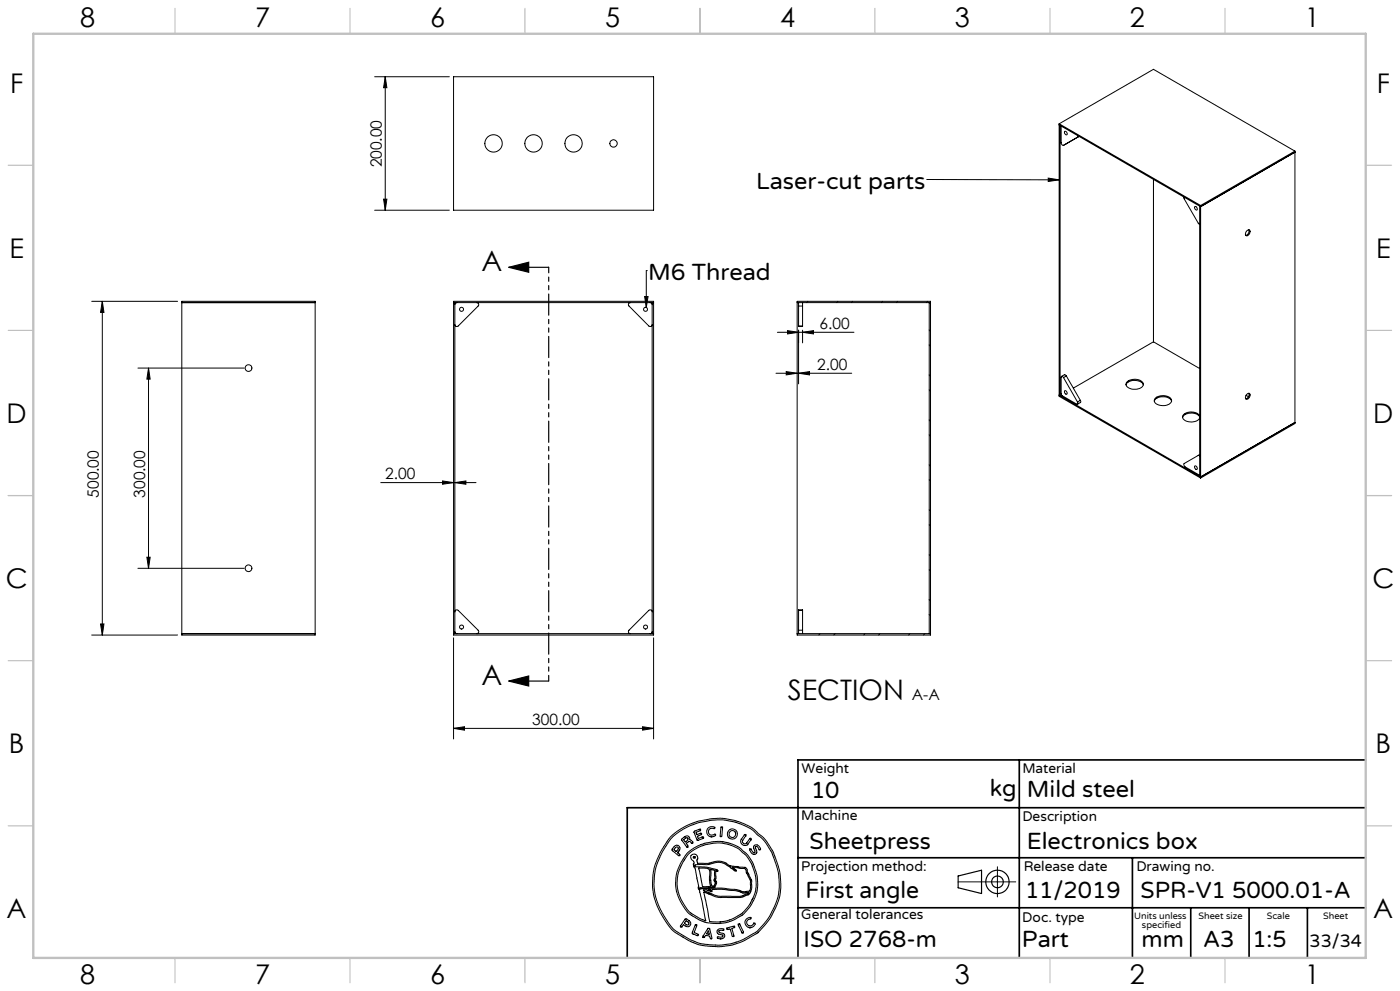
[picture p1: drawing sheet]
<svg xmlns="http://www.w3.org/2000/svg" width="420mm" height="297mm" viewBox="0 0 420 297" stroke-linecap="round" stroke-linejoin="round" font-family="sans-serif">
<g fill="none" stroke="#000" stroke-width=".3">
<path d="M112.4 23h22.4M115.6 23l.5 3.3h-1zM115.6 23v40M136.1 23h60v40h-60zM317.7 37.1v81.7l42.5 24.5M317.7 37.1l42.5 24.5M317.7 37.1l28.3-16.3 42.5 24.5M318.3 37.8v5a.72 .72 0 0 0 .8 .8M319.4 39.4a.56 .56 0 0 1 .7 .3 .56 .56 0 0 1-.3 .7l-.4-.4zM115.1 59.7h1l-.5 3.3zM278.1 53.8h.1M278.1 53.8l39.6 .1"/>
<path d="M314.5 53.4l3.2 .5-3.2 .5zM323.3 41.1l-4.2 2.5M323.3 41.1l.4-.2-4.6 2.7M323.4 40.7l-.1 .4M346 53.8v48.6M355.1 59l.1 .6 4.4 7.4 .3 .3M388.5 45.6l-28.3 16.3M388.5 45.3v81.6l-28.3 16.4M388.5 45.3l-28.3 16.3M112.4 63h22.4M358.5 61.9a.62 .62 0 0 1 .6 .4 .62 .62 0 0 1-.2 .7 .76 .76 0 0 1-.4-1.1zM360.2 61.9l-42.5-24.5 .3 .2v81"/>
<path d="M360.2 61.9l-.3-.1v81l.3 .1M360.2 61.6v81.7M374.1 69.1a.56 .56 0 0 1 .8-.1 .56 .56 0 0 1 0 .8 .71 .71 0 0 1-.4 .8 .71 .71 0 0 1-.9-.3zM374.7 68.9a1.32 1.32 0 0 1-1 1.6M27.5 90.3h25.8M30.7 90.3v100M30.7 90.3l.5 3.3h-1zM54.5 90.3h40v100h-40zM54.5 90.7h40M136.1 90.3h60v100h-60zM136.1 90.7h60M136.5 90.7v99.2"/>
<path d="M137.1 90.7l-.5 .2-.1 .4M143 90.7a.6 .6 0 0 1 .6 .4 .6 .6 0 0 1-.2 .6l-5.9 6a.6 .6 0 0 1-.7 .1 .6 .6 0 0 1-.3-.5M189.1 90.7a.6 .6 0 0 0-.5 .4 .6 .6 0 0 0 .1 .6l5.9 6a.59 .59 0 0 0 .7 .1 .59 .59 0 0 0 .4-.5M193.4 88.9h1l-.5 3.2zM193.9 81.1h.1M193.9 81.1v11M195.1 90.7l.4 .2 .2 .4M195.7 90.7v99.2M233.2 99.6h23M236.3 99.1l3.3 .5-3.3 .5zM239.1 90.3h40.1v100h-40.1zM239.1 90.7h40.1"/>
<path d="M239.6 90.7v1M239.6 97.7v.2h1.2v-.2M239.6 91.7v6M239.6 99v16M239.6 91.7h1.2M239.6 97.7h1.2M240.8 90.7v1M240.8 91.7v6M240.8 99.6l3.3-.5v1zM240.8 99v3.8M242.4 90.3l-.4 .4M251.4 90.3l-.4 .4"/>
<path d="M255.8 90.3l-.4 .4M264.8 90.3l-.4 .4M269.3 90.3l-.4 .4M278.3 90.3l-.4 .4M278.8 90.7v99.2M278.8 98.9l.4 .4M41.4 110.3h31.9M44.6 110.3v60M44.6 110.3l.4 3.3h-.9zM232.8 111.9h22.7M235.9 111.4l3.2 .5-3.2 .5zM239.6 111.9l3.3-.5v1z"/>
<path d="M278.8 116.8l.4 .5M278.8 103.4l.4 .4M278.8 112.4l.4 .3M318 118.6l-.3-.2 42.5 24.5M318.5 118.4l-.5 .2M319.1 113.2l-.5-.4-.3 .2 .2 5.4 4.6 2.8 .3-.3-.1-.4M319.1 113.2l4.2 7.3M319.4 117.2a.59 .59 0 0 1 .6 .3 .59 .59 0 0 1-.1 .7l-.4-.3zM319.9 112.7l-.5-.4-.9 .5M319.9 112.7l-.8 .5M319.9 112.7l4.2 7.3M324.1 120v.6l-.8 .5"/>
<path d="M324.1 120l-.8 .5M337.8 115.4a3.2 3.2 0 0 1 5-.4l.2 .4M338.3 114.3a3.4 3.4 0 0 1 4.6 .6 1.81 1.81 0 0 1-2.2 1.8 2.32 2.32 0 0 1-2.9-1.7zM346 102.4l-24 13.9M346 102.4l13.9 8.1M346.7 119.2a3.5 3.5 0 0 1 4.7 .6 2.03 2.03 0 0 1-2.6 1.8 2.06 2.06 0 0 1-2.5-1.7zM373.8 118.5l.7 .4M373.9 118.3l.2-.2a.56 .56 0 0 1 .8-.1 .56 .56 0 0 1 0 .8 .7 .7 0 0 1-.4 .8 .7 .7 0 0 1-.9-.3zM374.7 117.9a1.32 1.32 0 0 1-1 1.6M278.8 130.3l.4 .4M278.8 139.3l.4 .4M278.8 125.8l.4 .4"/>
<path d="M346.3 120.2a3.3 3.3 0 0 1 4.8-.6l.4 .6M358.4 139.7a.56 .56 0 0 1 .7 .3 .56 .56 0 0 1-.2 .7l-.4-.3zM359.5 136.5l-4.3 2.4-.1 .3 .5 .7 4.3 2.5M359.5 136.5l.4 .1M359.9 124.7a3.2 3.2 0 0 0-5.1 .1 2.05 2.05 0 0 0 2.5 1.7 2.74 2.74 0 0 0 2.6-1.2M359.9 125a3.2 3.2 0 0 0-5.1 .1M359.9 136.2l-.4 .3M388.5 126.6l-28.3 16.3M114.2 144.6h28.6M132.8 144.1l3.3 .5-3.3 .5zM136.5 144.6l3.3-.5v1zM278.8 157.3l.4 .4"/>
<path d="M278.8 143.8l.4 .4M278.8 152.8l.4 .4M41.4 170.3h31.9M44.1 167h.9l-.4 3.3zM278.8 170.7l.4 .4M278.8 179.7l.4 .4M278.8 166.2l.4 .4M27.5 190.3h25.8M30.2 187h1l-.5 3.3zM54.5 189.9h40M136.1 189.9h60M136.1 191.2v30.3"/>
<path d="M136.5 183.4a.6 .6 0 0 1 .3-.6 .6 .6 0 0 1 .7 .1l5.9 6a.59 .59 0 0 1 .2 .6 .59 .59 0 0 1-.6 .4M136.5 189.3l.1 .4 .5 .2M195.7 183.4a.59 .59 0 0 0-.4-.6 .59 .59 0 0 0-.7 .1l-5.9 6a.59 .59 0 0 0-.1 .6 .59 .59 0 0 0 .5 .4M195.7 189.3l-.3 .5-.3 .1M196.1 191.2v30.3M239.1 189.9h40.1M239.6 188.9v1M239.6 182.9v-.1h1.2v.1M239.6 182.9v6M239.6 188.9h1.2M239.6 182.9h1.2M240.8 188.9v1"/>
<path d="M240.8 182.9v6M246 189.9l-.4 .4M250.5 189.9l-.4 .4M259.5 189.9l-.4 .4M264 189.9l-.4 .4M273 189.9l-.4 .4M277.5 189.9l-.4 .4M278.8 184.2l.4 .4M136.1 218.3l3.2-.5v1zM136.1 218.3h60M192.8 217.8l3.3 .5-3.3 .5zM201.2 250.8l3.2-2.5 3.4-1.6 1.8-.6 3.4-.7 3.2-.2 4.1 .6 3.3 1.2 2.4 1.4 3.1 2.6 2.7 4.1 1.5 4 .7 2.8 .2 4.3-.5 3.2-2.2 5.1-1.7 2.3-2.5 2.8-3.9 2.2-2.4 1-2.1 .6-3.7 .3-4.1-.3-2.1-.5-3-1.4-4.5-2.9-2.2-3.1-2.1-3.9-1-2.8-.4-2.8 .1-3.9 .7-3.3 2-4.3z"/>
<path d="M201.8 250.8l3.3-2.4 3.5-1.5 4.6-1.1 3.7-.1 3.6 .7 3.8 1.5 1.4 .8 3.2 2.9 2.6 3.9 1.2 3.2 .9 3.2 .2 4.2-.5 3-.9 2.6-1.3 2.6-1.2 1.7-2.9 3.3-4.1 2.3-3.4 1.2-3 .4h-2.8l-3.5-.4-2.8-1-4.2-2.5-1.7-1.4-2.3-3.4-1.7-3.3-1-3.1-.3-3.2 .3-3.7 .6-2.4 1.8-3.8zM202.4 253.6l.8-.3 .7 .6v.7l-.6 .9 .7 .6-.1 .3h-.3l-2-1.6zM202.7 254l.5-.2 .3 .4-.6 1-.7-.5zM204.5 251.4l1.2-.8h.7l.5 .5v.6l.5 .1 .5 .8-.3 .2-.7-.6-.4 .1-.6 .4 .5 .8-.3 .4-1.6-2.1zM205.1 251.6l.9-.6 .4 .3v.4l-.8 .6zM206.1 253.9h.1M206.4 256.1l1.9-1.5 3.3-1.5 3.6-.5 3.1 .4 3.1 1.3 2 1.6 1.9 2.7 .8 1.9 .7 2.7-.1 3.7-.8 2.2-1.7 2.9-1.6 1.8-3.1 1.7-1.8 .6-1.8 .2-2.4-.1a.7 .7 0 0 1-.8-.9l-1.6-8 4.5 1.7 6.9-.1 2.1-.8 .5-.7 .4-1.3v-2.2l-1.3-2.5-.1-.9-.5-.5-4.5-.5-1.7-1-1.5-.4-1.3 .1-2.1 .6h-3.2l-.2-1.1 .2-.6-.2-.7-.7-.4-.9 .2-.3 .4 .1 .6 .9 1-.1 1.4 .5 .7 1 5.3-.2 .6 .4 .5 .3 1.1 1.6 8.2-1.4-.6-3.1-1.8-.8-.7-2-3.1-1.1-3-.2-2.4 .4-2.8 1.1-2.8zM208.2 249.2l1.9-.7v.5l-1.3 .4v.3l.3 .5 1.1-.5 .3 .2-.1 .3-1.2 .4 .3 .7 1.3-.5 .2 .1v.3l-1.8 .6zM209.3 251.9h.1M212.4 248.2l.9-.4 1.1 .1-.1 .5-.9-.2-.6 .3-.3 .9 .6 .8 .8 .1 .6-.3 .2 .4-1 .4-1.2-.3-.5-1.1zM213.3 250.8h.1M216.4 247.8h.2l.2 .4-.3 2.4-.3 .2-.2-.4z"/>
<path d="M223.3 250.2l.4-.1 .1 .3-1.1 1.6 .4 .8h.7l1.2-1.6 .4 .2-1 1.6-.6 .4-1.1-.3-.5-.9 .2-.7zM224.9 254.5l.3-.1 .6 .9 .6 .2-.3-1.8 .5-.5 .8 .2 .8 1-.3 .3-.7-1h-.5l-.1 .4 .4 1.4-.6 .6-1-.5zM226.1 256h.1M299.2 259.8v9M202.9 266.9l-.2-2.4 .3-3 1.1-2.6 1.6-2.6 1.5-1.5 2.2-1.3 2-.8 2.4-.4 2.3-.1 2.3 .4 3.4 1.4 2.2 1.9 1.2 1.7 .9 1.7 1.1 3.3 .1 2.8-.2 1.8-.6 1.8-1.5 2.7-2.4 2.6-2.7 1.5-2.3 .8-2.8 .2-3.1-.3-2-.8-2.4-1.5-1.1-.8-1.7-2.6-1-2-.6-1.9M205.6 275.4l.3-.1 1.1 .9 .2 1-.4 .4-.7 .1-1.1-.6-.5 .7h-.3v-.3zM205.8 275.9l.9 .6-.1 .6-.4 .1-.9-.5zM208.6 277.2l.3-.1 .2 .3-.9 2.1 1.2 .5 .1 .2-.2 .3-1.7-.8zM210.1 266.4h.1M210.2 266.4l6.5-.2 4.2 .4 2.2 .7h.4M211 266.7h1l1.5 .5 .1-.6 3-.1 4.4 .5 2 .7 1.7-.2-.5 .4-2.1 .7h-6l-1.9-.4-3.1-1.2zM212 260.3l-2.4-.2 1.1 5.6 2.5-.1-.4-1.9 .1-2.6-.2-.7-.7-.1"/>
<path d="M212.4 278.2l.5 .2 .7 2.6-.2 .3h-.3l-.2-.7-.2-.1-1-.2-.4 .6-.4-.1zM212.5 278.9l.3 1.1-.9-.1zM212.6 266.6h-.1M212.7 266.6h.5l.1 .2zM213.1 260.6l1.4 .2v2.3l-.3 .8 .4 .7-.4 .9-.3 .1h-.3l-.3-1v-3.1zM214.8 260.9l.1 .1M214.8 261v2.2l-.2 .6 .4 .5v.4l-.5 1-.6 .3-4.1 .1 .3 .3M214.9 261l.3 .2 .2-.3-.6-.3-2.7-.7-3.5-.2-.2-.5 3.8-.1 2.5-.6 1.2-.1 1.5 .5 3.3 2.2 .2-.3-1.2-.8 3.8 .3 1.7 3.9v1.8l-.3 1.1-1.4 .2M215.2 278.8l.8-.5 1.1 .2-.1 .4-.9-.1-.5 .3 .2 .4 1.5 .5 .1 .6-.4 .6-1 .2-.8-.3 .2-.4 1 .2 .5-.3-.1-.4-1.5-.5-.2-.4zM216 276.3h.1M218.1 278.2l2.1-.7 .2 .2-.1 .3-.8 .2 .7 2.2-.1 .3-.5-.2-.6-2.1-.8 .2zM221.5 277l.4-.1 1.1 2.4v.2h-.4z"/>
<path d="M222.7 279.6h.1M223.5 267.3h.1M223.9 275.4l1.3-.4v.3l-.6 .3-.5 .4v.9l.5 .6h.6l1.2-.9 .2 .3-.4 .6-1.1 .6-1.1-.5-.5-1zM224.9 278h.1M287.4 264.3h17.3M213.2 281.3h.1M216 281.4h.1"/>
<circle cx="148.1" cy="43" r="2.6"/>
<circle cx="160" cy="43" r="2.6"/>
<circle cx="172.1" cy="43" r="2.6"/>
<circle cx="184.1" cy="43" r="1.1"/>
<circle cx="138.5" cy="92.7" r=".6"/>
<circle cx="193.7" cy="92.7" r=".6"/>
<circle cx="74.6" cy="110.3" r="1"/>
<circle cx="74.6" cy="170.3" r="1"/>
<circle cx="138.5" cy="187.9" r=".61"/>
<circle cx="193.7" cy="187.9" r=".6"/>
<circle cx="208.3" cy="256.9" r=".26"/>
<circle cx="219.7" cy="250" r="1.51"/>
<circle cx="219.7" cy="250" r="1.01"/>
</g>
<g fill="none" stroke="#000" stroke-width=".35">
<path d="M152.6 80.1l6-1.5v3zM152.6 80.1h12M152.6 204.1l6-1.5v3zM152.6 204.1h12M287.4 262.5l7.1-1.7v7l-7.1-1.7z"/>
<circle cx="299.2" cy="264.3" r="3.5"/>
<circle cx="299.2" cy="264.3" r="1.75"/>
</g>
<path d="M164.6 80.1v124" fill="none" stroke="#000" stroke-width=".35" stroke-dasharray="6.3 1.3 1.3 1.3 1.3 1.3" stroke-dashoffset="4.7"/>
<path d="M305.8 227.7v59.2M409.7 227.7h-170.3v59.2M239.4 257.1h170.3M339.7 257.1v29.9M409.7 242.1h-221.5v45M239.4 272.1h170.3M357.2 272.1v14.8M374.7 272.1v14.8M392.2 272.1v14.8" fill="none" stroke="#000" stroke-width=".5"/>
<g fill="none" stroke="#c0c0c0" stroke-width=".35">
<path d="M52.5 2.5v7.5M105 2.5v7.5M157.5 2.5v7.5M210 2.5v7.5M262.5 2.5v7.5M315 2.5v7.5M367.5 2.5v7.5M2.5 49.5h7.5M410 49.5h7.5M2.5 99h7.5M410 99h7.5M2.5 148.5h7.5"/>
<path d="M410 148.5h7.5M2.5 198h7.5M410 198h7.5M2.5 247.5h7.5M410 247.5h7.5M52.5 287v7.5M105 287v7.5M157.5 287v7.5M210 287v7.5M262.5 287v7.5M315 287v7.5M367.5 287v7.5"/>
</g>
<path d="M10 10.1h399.7v277h-399.7z" fill="none" stroke="#c0c0c0" stroke-width=".7"/>
<g fill="#000">
<path d="M193.4 88.9h1l-.5 3.2z"/>
<path d="M115.1 59.7h1l-.5 3.3zM115.6 23l.5 3.3h-1z"/>
<path d="M152.6 80.1l6-1.5v3zM152.6 204.1l6-1.5v3z"/>
<path d="M44.6 110.3l.4 3.3h-.9zM44.1 167h.9l-.4 3.3zM30.7 90.3l.5 3.3h-1zM30.2 187h1l-.5 3.3z"/>
<path d="M239.6 111.9l3.3-.5v1zM235.9 111.4l3.2 .5-3.2 .5z"/>
<path d="M136.1 218.3l3.2-.5v1zM192.8 217.8l3.3 .5-3.3 .5zM132.8 144.1l3.3 .5-3.3 .5zM136.5 144.6l3.3-.5v1zM314.5 53.4l3.2 .5-3.2 .5zM236.3 99.1l3.3 .5-3.3 .5zM240.8 99.6l3.3-.5v1z"/>
</g>
<g font-size="8.5">
<text x="144.5" y="81.3">A</text>
<text x="144.5" y="205.3">A</text>
<text x="236.4" y="209.8">SECTION</text>
</g>
<g font-size="8.1">
<text x="24" y="8">8</text>
<text x="76.5" y="8">7</text>
<text x="129" y="8">6</text>
<text x="181.5" y="8">5</text>
<text x="234" y="8">4</text>
<text x="286.5" y="8">3</text>
<text x="339" y="8">2</text>
<text x="391.5" y="8">1</text>
<text x="3" y="27.7">F</text>
<text x="413" y="27.7">F</text>
<text x="2.8" y="77.2">E</text>
<text x="412.8" y="77.2">E</text>
<text x="2" y="126.7">D</text>
<text x="412" y="126.7">D</text>
<text x="1.7" y="176.2">C</text>
<text x="411.7" y="176.2">C</text>
<text x="2.7" y="225.7">B</text>
<text x="412.7" y="225.7">B</text>
<text x="2" y="275.2">A</text>
<text x="412" y="275.2">A</text>
<text x="24" y="295">8</text>
<text x="76.5" y="295">7</text>
<text x="129" y="295">6</text>
<text x="181.5" y="295">5</text>
<text x="234" y="295">4</text>
<text x="286.5" y="295">3</text>
<text x="339" y="295">2</text>
<text x="391.5" y="295">1</text>
</g>
<g font-size="7.1">
<text x="226.8" y="56.6">Laser-cut parts</text>
<text x="194.4" y="83.9">M6 Thread</text>
<text x="243.3" y="239.1">10</text>
<text x="297" y="238.5">kg</text>
<text x="308" y="239">Mild steel</text>
<text x="242.9" y="254.4">Sheetpress</text>
<text x="308" y="254.4">Electronics box</text>
<text x="241.6" y="269.2">First angle</text>
<text x="307.5" y="269.2">11/2019</text>
<text x="342.2" y="269.2">SPR-V1 5000.01-A</text>
<text x="241.1" y="283.7">ISO 2768-m</text>
<text x="306.6" y="283.9">Part</text>
<text x="342.5" y="283.9">mm</text>
<text x="360.9" y="283.9">A3</text>
<text x="375.7" y="283.9">1:5</text>
</g>
<text font-size="5.4" x="392.9" y="283.8">33/34</text>
<g font-size="4.7">
<text x="114.6" y="50.2" transform="rotate(-90 114.6 50.2)">200.00</text>
<text x="245.8" y="98.6">6.00</text>
<text x="245.2" y="110.8">2.00</text>
<text x="115.6" y="143.6">2.00</text>
<text x="29.7" y="149.2" transform="rotate(-90 29.7 149.2)">500.00</text>
<text x="43.6" y="149.2" transform="rotate(-90 43.6 149.2)">300.00</text>
<text x="273.5" y="209.8">A-A</text>
<text x="159.7" y="217.3">300.00</text>
</g>
<g font-size="4.2">
<text x="240.5" y="231.7">Weight</text>
<text x="306.7" y="231.7">Material</text>
<text x="240.4" y="245.9">Machine</text>
<text x="306.7" y="246.1">Description</text>
<text x="240.4" y="261.1">Projection method:</text>
<text x="307.1" y="261">Release date</text>
<text x="340.9" y="261">Drawing no.</text>
<text x="240.4" y="275.6">General tolerances</text>
<text x="306.7" y="276.3">Doc. type</text>
</g>
<g font-size="2.8">
<text x="340.3" y="275.3">Units unless</text>
<text x="359.6" y="275.3">Sheet size</text>
<text x="380" y="275.3">Scale</text>
<text x="396.9" y="275.3">Sheet</text>
<text x="342.6" y="278.2">specified</text>
</g>
</svg>
